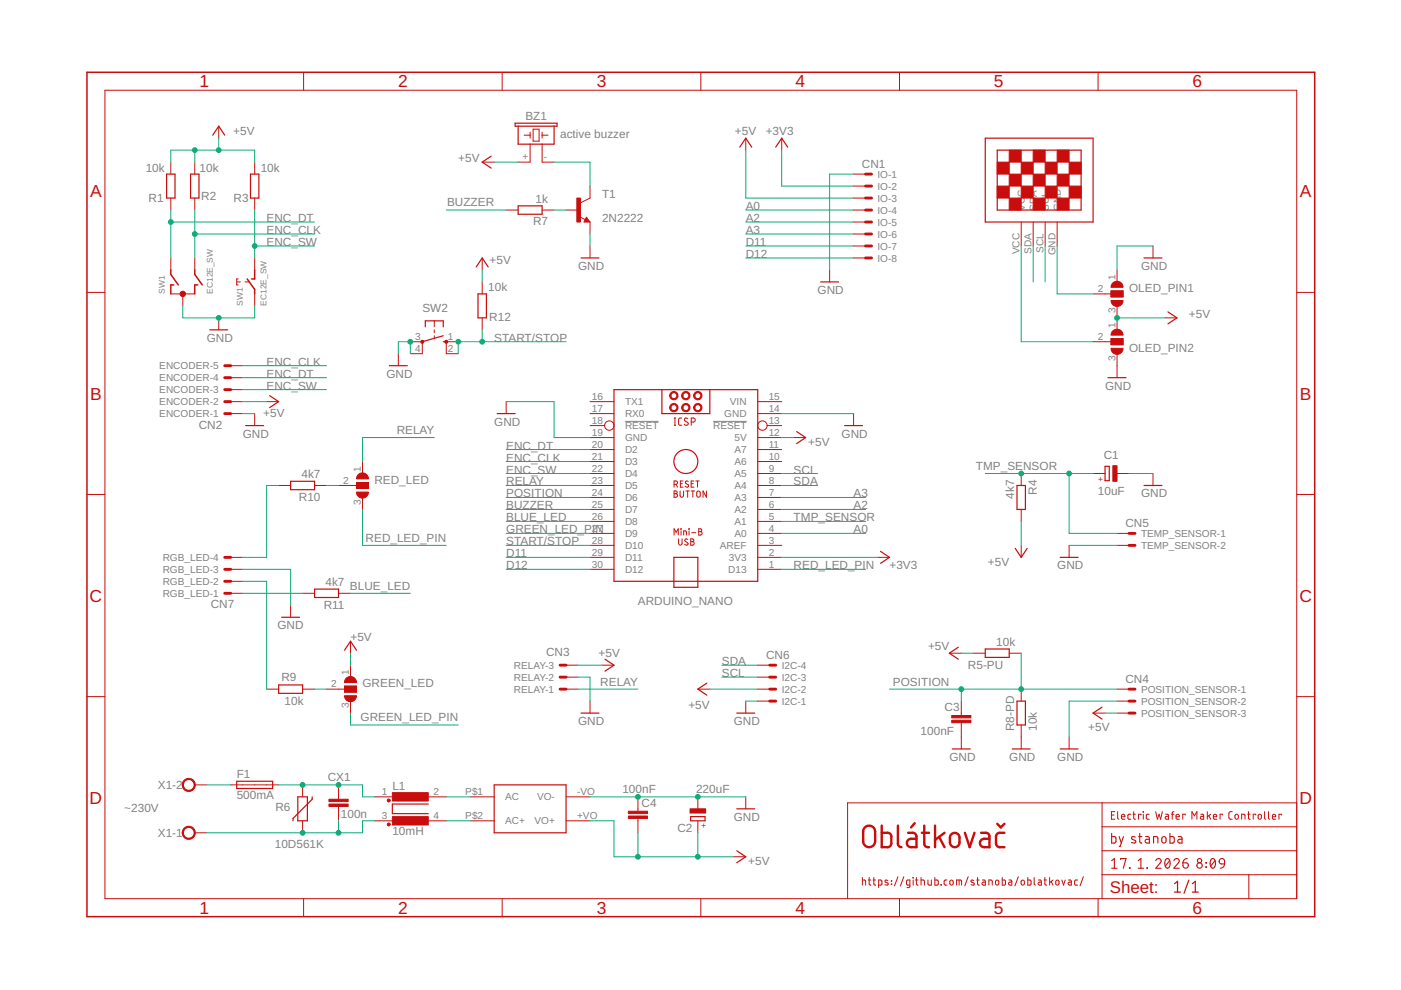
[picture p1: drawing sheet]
<svg xmlns="http://www.w3.org/2000/svg" width="297mm" height="210mm" viewBox="0 0 297 210" stroke-linecap="round" stroke-linejoin="round" font-family="sans-serif">
<path d="M132.5 89.3h7.1M151.2 89.3h7.1" fill="none" stroke="#808080" stroke-width=".21"/>
<g fill="none" stroke="#c90d0c" stroke-width=".21">
<path d="M22.2 19.1h252.7v171.4h-252.7zM64.4 15.3v3.8M106.5 15.3v3.8M148.6 15.3v3.8M190.7 15.3v3.8M232.8 15.3v3.8M36.2 34.4v2.5M41.3 34.4v2.5M46.4 26.8v2.5M54 34.4v2.5M102.2 34.4h2.6M111.1 28.7h1.3"/>
<path d="M112.4 28v1.3M112.4 30.6v3.8h-2.5M113 27.4h1.3v2.5h-1.3zM114.9 28.7h1.3M114.9 28v1.3M114.9 30.6v3.8h2.6M125.1 39.5v2.5l-2 1M158.1 29.3v2.5M165.7 29.3v2.5M181 36.9h2.5M181 39.5h2.5M36.2 42v2.5"/>
<path d="M36.2 54.7v2.5M41.3 42v2.5M41.3 54.7v2.5M50.2 59.8h.7M50.5 59.1h-.3v1.3h.3M51.9 59.8h.8M54 42v2.5M54 54.7v2.5M102.2 54.7v2.5M102.2 59.8v2.5M107.3 44.5h2.6M114.9 44.5h2.6"/>
<path d="M120 44.5h2.6M122.9 46l1.2 .6M124.3 46.1l.8 1h-1.3zM125.1 47.1v2.5M125.1 52.2v2.5M175.9 57.2v2.6M181 47.1h2.5M181 44.5h2.5M181 42h2.5M181 49.6h2.5M181 52.2h2.5M181 54.7h2.5"/>
<path d="M216.5 47.1v5.1M219.1 47.1v5.1M221.6 47.1v5.1M224.1 47.1v5.1M236.8 57.2v2.6M244.5 52.2v2.5M18.4 62h3.8M36.2 62.3h5.1M38.8 62.3v2.6M46.4 67.4v2.5M48.9 77.5h2.6M54 62.3v2.6"/>
<path d="M84.5 75v2.5M87 72.5h2.5v2.5h-2.5M92.1 68v1.3M92.1 69.9v.6M92.1 71.2v.6M97.2 72.5h-2.6v2.5h2.6M102.2 67.4v2.5M231.8 62.3h3.8M231.8 72.5h3.8M235.6 71.8h2.5v1.3h-2.5zM235.6 61.7h2.5v1.2h-2.5zM236.8 64.9v5"/>
<path d="M236.8 75v5.1M247 67.4h2.5M274.9 62h3.8M48.9 85.2h2.6M48.9 87.7h2.6M48.9 82.6h2.6M48.9 80.1h2.6M54 87.7v2.5M56.5 85.2h2.6M76.9 97.9v2.5M107.3 85.2v2.5M125.1 85.2h5.1"/>
<path d="M125.1 87.7h5.1M125.1 90.2h3.1M125.1 92.8h5.1M125.1 95.3h5.1M125.1 97.9h5.1M142.9 90.2h.4M142.9 88.6h.4M143.1 88.6v1.6M144.5 88.6h-.4l-.2 .4v1l.2 .1 .4 .1M145.8 88.8l-.5-.2-.2 .4 .2 .3 .5 .2a.42 .42 0 0 1-.1 .7 .42 .42 0 0 1-.6-.2M146.6 89.5h.4a.43 .43 0 0 0 .4-.4 .43 .43 0 0 0-.4-.5h-.4v1.6M160.7 85.2h5"/>
<path d="M160.7 87.7h5M160.7 92.8h5M160.7 95.3h5M160.7 97.9h5M162.6 90.2h3.1M168.3 92.8h2.5M181 87.7v2.5M18.4 104.8h3.8M48.9 118.2h2.6M59.1 102.9h2.5M66.7 102.9h2.5M71.8 102.9h3.8"/>
<path d="M75.6 102.3h2.5v1.3h-2.5zM76.9 105.5v2.5M125.1 100.4h5.1M125.1 102.9h5.1M125.1 105.5h5.1M125.1 108h5.1M125.1 110.6h5.1M125.1 113.1h5.1M125.1 115.6h5.1M125.1 118.2h5.1M142.9 102.7h.4a.36 .36 0 0 0 .4-.4 .36 .36 0 0 0-.4-.3h-.4v1.3M142.9 104.1l.6 .1v.4l-.2 .1a.37 .37 0 0 1 .4 .4 .37 .37 0 0 1-.4 .3h-.4z"/>
<path d="M142.9 113.5v-1.4l.5 .8 .4-.8v1.4M142.9 104.7h.4M143.4 102.7l.3 .6M143.9 114.3v.9a.37 .37 0 0 0 .3 .4 .37 .37 0 0 0 .4-.4v-.9M144.2 104.1v1a.37 .37 0 0 0 .4 .3 .37 .37 0 0 0 .3-.3v-1M144.3 102.6h.4M144.4 112.1h.1M144.4 112.6v.9M144.8 102h-.5v1.3h.5M144.9 113.5v-.9l.6 .1v.8M145.4 104.1h.8M145.8 104.1v1.3"/>
<path d="M145.8 114.4l-.4-.1-.2 .3 .5 .4a.35 .35 0 0 1 0 .6 .35 .35 0 0 1-.5-.2M145.9 102.1l-.4-.1-.2 .3 .2 .2 .4 .2a.36 .36 0 0 1-.1 .6 .36 .36 0 0 1-.5-.2M146 112.1l.1 .1zM146.1 112.6v.9M146.5 114.3l.5 .1 .1 .2-.3 .3a.37 .37 0 0 1 .4 .3 .37 .37 0 0 1-.4 .4h-.3zM146.5 114.9h.3M146.5 102.6h.5M146.5 104.1h.8M146.6 112.9h.9M146.9 104.1v1.3M147.1 102h-.6v1.3h.6M147.5 102h.8"/>
<path d="M147.8 104.2h.6l.1 .9a.37 .37 0 0 1-.4 .3 .37 .37 0 0 1-.4-.3zM147.9 102v1.3M148.1 112.1l.6 .1v.4l-.2 .1a.37 .37 0 0 1 .4 .4 .37 .37 0 0 1-.4 .4h-.4zM148.1 112.7h.4M149.8 104.1v1.3l-.7-1.3v1.3M160.7 100.4h5M160.7 102.9h5M160.7 105.5h5M160.7 108h5M160.7 110.6h5M160.7 113.1h5M160.7 115.6h5"/>
<path d="M160.7 118.2h5M186.1 118.2h2.5M216.5 100.4v2.5M216.5 108v2.6M216.5 115.6v2.6M226.7 115.6v2.6M231.8 100.4h2.5M236.8 100.4h2.6M236.8 113.1h2.6M236.8 115.6h2.6M244.5 100.4v2.5M274.9 104.8h3.8"/>
<path d="M48.9 120.7h2.6M48.9 125.8h2.6M48.9 123.3h2.6M61.6 128.3v2.6M64.2 125.8h2.5M71.8 125.8h2.5M74.3 136v2.5M125.1 120.7h5.1M160.7 120.7h5M201.3 138.5h2.5M206.4 138.5h2.5M214 138.5h2.5"/>
<path d="M18.4 147.7h3.8M56.5 146.1h2.6M64.2 146.1h2.5M69.2 146.1h3.8M73 145.5h2.6v1.2h-2.6zM74.3 141v2.6M74.3 148.7v2.5M120 141h2.6M120 146.1h2.6M120 143.6h2.6M125.1 148.7v2.5M127.6 141h2.6"/>
<path d="M148 146.1h2.5M158.1 148.7v2.5M160.7 141h2.5M160.7 146.1h2.5M160.7 143.6h2.5M160.7 148.7h2.5M203.8 148.7v3M203.8 153.2v5.6M216.5 146.1v2.6M216.5 153.7v5.1M226.7 156.3v2.5M231.8 151.2h2.5"/>
<path d="M236.8 146.1h2.6M236.8 148.7h2.6M236.8 151.2h2.6M274.9 147.7h3.8M41.3 166.4h2.5M41.3 176.6h2.5M48.9 166.4h10.2M64.2 166.4v2.6M64.2 174v2.6M71.8 166.4v3.1M71.8 171v3M79.4 169h5.1"/>
<path d="M79.4 174h5.1M89.5 169h5.1M89.5 174h5.1M99.7 169h5.1M99.7 174h5.1M120 169h5.1M120 174h5.1M135.3 169v3M135.3 173.5v3.1M148 169v2.5M148 174v2.6M158.1 169v2.5"/>
<path d="M233.7 170.2v20.3M233.7 175.3h41.2M235.6 172.8h.6M236.4 172.1h-.8v1.6h.8M237 172.1v1.3l.2 .3M237.8 173.2h.7a.38 .38 0 0 0-.3-.6 .38 .38 0 0 0-.4 .4v.6l.7 .1M239.8 172.6l-.7 .2v.7l.7 .2M240.2 172.6h.5M240.4 172.1v1.4l.3 .2M241.9 172.8v-.2h-.5v1.1M242.4 172.1v.1zM242.4 172.6v1.1"/>
<path d="M243.6 172.6l-.4 .1-.2 .2 .1 .7 .5 .1M245 172.1l.4 1.6 .3-1.1 .4 1.1 .3-1.6M247.1 172.6l.5 .1 .2 .2v.8h-.6l-.2-.2 .1-.3 .7-.1M248.4 172.6h.5M248.9 172.1l-.3 .2-.1 1.4M249.3 173.2h.7a.37 .37 0 0 0-.2-.6 .37 .37 0 0 0-.5 .4l.1 .6 .6 .1M251.3 172.8v-.2h-.5v1.1M252.7 173.7v-1.6l.5 .9 .6-.9v1.6M254.6 172.6l.4 .1 .2 .2v.8h-.5l-.2-.2 .1-.3 .6-.1M256 172.1v1.6M256.3 172.9l.4 .8M256.7 172.6l-.7 .6"/>
<path d="M257.3 173.2h.7a.37 .37 0 0 0-.3-.6 .37 .37 0 0 0-.4 .4v.6l.7 .1M259.2 172.8v-.2h-.5v1.1M261.3 172.1h-.5l-.3 .3 .1 1.1 .2 .2h.5M261.9 172.7h.5l.2 .6a.36 .36 0 0 1-.4 .4 .36 .36 0 0 1-.4-.4zM263.2 173.7v-1.1l.7 .2 .1 .9M264.5 172.6h.5M264.7 172.1v1.4l.3 .2M266.2 172.8v-.2h-.5v1.1M266.8 172.7h.6v.6a.35 .35 0 0 1-.3 .4 .35 .35 0 0 1-.4-.4zM268.1 172.1v1.3l.3 .3M268.9 172.1v1.3l.3 .3M269.8 173.2h.7a.37 .37 0 0 0-.3-.6 .37 .37 0 0 0-.4 .4v.6l.7 .1"/>
<path d="M271.7 172.8v-.2h-.5v1.1M274.9 170.2h-95.2v20.3M64.4 190.5v3.9M106.5 190.5v3.9M148.6 190.5v3.9M155.6 181.7h2.5M182.8 186.6l.7 .1v1M182.8 186.1v1.6M184.1 186.6h.5M184.3 186.1v1.4l.3 .2M185.1 186.6h.5M185.3 186.1v1.4l.3 .2"/>
<path d="M186.3 187.7l.6-.1 .1-.7-.2-.3h-.5v1.6M188.3 186.7l-.4-.1-.3 .2 .6 .4 .1 .3-.2 .2-.5-.1M189 186.7l.1 .1zM189 187.4l.1 .1zM190.4 185.9l-.7 1.9M190.7 190.5v3.9M191.6 185.9l-.7 1.9M192.9 187.7l-.5-.1-.2-.1v-.6l.2-.3h.5v1.3l-.2 .3h-.4M193.6 186.1h.1zM193.6 186.6v1.1M194.1 186.6h.5M194.3 186.1v1.4l.3 .2"/>
<path d="M195.3 186.6h.5l.2 .2v.9M195.3 186.1v1.6M196.7 186.6l.1 .9 .2 .2h.5v-1.1M198.2 186.1v1.6l.6-.1 .1-.2v-.6l-.1-.2h-.6M199.5 187.6l.1 .1zM200.8 186.6h-.5l-.1 .3 .1 .7 .5 .1M201.5 186.7h.5l.1 .6a.36 .36 0 0 1-.4 .4 .36 .36 0 0 1-.3-.4zM202.8 187.7v-1.1l1 .1 .1 1M203.3 186.6v1.1M205.3 185.9l-.7 1.9M206.5 186.7l-.4-.1-.3 .2 .7 .5 .1 .2-.2 .2-.5-.1M207.1 186.6h.5"/>
<path d="M207.3 186.1v1.4l.3 .2M208.3 186.6h.4l.2 .3v.8l-.5-.1-.2-.2 .1-.2 .6-.2M209.7 187.7v-1.1h.5l.2 .2v.9M211.2 186.7h.5l.1 .6a.35 .35 0 0 1-.4 .4 .35 .35 0 0 1-.3-.4zM212.5 186.1v1.6l.5-.1 .2-.2-.1-.7-.6-.1M213.9 186.6h.5l.1 .3v.8l-.5-.1-.2-.2 .1-.2 .6-.2M215.9 185.9l-.7 1.9M216.6 186.7h.5l.1 .6a.35 .35 0 0 1-.4 .4 .35 .35 0 0 1-.3-.4zM217.9 186.1v1.6l.5-.1 .2-.2v-.6l-.2-.2h-.5M219.3 186.1v1.3l.2 .3M220.2 186.6l.6 .2v.9l-.7-.2v-.3l.7-.2M221.4 186.6h.5"/>
<path d="M221.5 186.1l.1 1.4 .3 .2M222.5 186.1v1.6M222.9 186.9l.4 .8M223.3 186.6l-.8 .5M223.9 186.7h.5l.1 .6a.35 .35 0 0 1-.3 .4 .35 .35 0 0 1-.4-.4zM225.1 186.6l.4 1.1 .3-1.1M226.5 186.6h.5l.1 .3v.8l-.5-.1-.2-.2 .1-.2 .6-.2M228.5 186.6h-.5l-.2 .3 .1 .7 .6 .1M229.7 185.9l-.7 1.9M232.8 190.5v3.9M233.7 185.5h41.2M233.7 180.4h41.2"/>
<path d="M264.8 185.5v5"/>
<circle cx="129.2" cy="90.2" r=".99"/>
<circle cx="161.6" cy="90.2" r=".99"/>
</g>
<g fill="none" stroke="#c90d0c" stroke-width=".23">
<path d="M235.7 176.7v2.1l.7-.1 .2-.3v-.8l-.2-.2h-.7M237.3 177.4l.4 1.4M238.2 177.4l-.7 2h-.2M240.7 177.5l-.6-.1-.2 .4 .8 .4 .1 .4-.3 .2-.6-.2M241.4 177.4h.7M241.6 176.7l.1 1.8 .4 .3M242.9 177.4h.6l.2 .2v1.2h-.5a.4 .4 0 0 1-.4-.4 .4 .4 0 0 1 .4-.5h.5M244.6 178.8v-1.4h.7l.2 .2v1.2M246.4 177.5l.4-.1 .3 .1 .1 .8a.46 .46 0 0 1-.4 .5 .46 .46 0 0 1-.5-.5zM248.1 176.7v2.1l.7-.1 .2-.3-.1-.8-.1-.2h-.7M249.8 177.4h.6l.2 .2v1.2h-.5a.4 .4 0 0 1-.4-.4 .4 .4 0 0 1 .4-.5h.5M235.7 182.5l.6-.5v2.1"/>
<path d="M235.7 184.1h1.1M237.6 182.2v-.2h1.1l-.5 2.1M239.5 184l.1 .1zM241.3 184.1h1.2M241.3 182.5l.6-.5v2.1M243.2 184l.1 .1zM245 182.5a.56 .56 0 0 1 .9-.5 .56 .56 0 0 1 .1 .9l-1 1.2h1.2M247.2 182.2l.2-.1a.85 .85 0 0 1 .7 1.2 .58 .58 0 0 1-.6 .8 .58 .58 0 0 1-.5-.8v-.5zM248 182.5l-.9 1.1M248.9 182.5a.57 .57 0 0 1 .8-.5 .57 .57 0 0 1 .2 .9l-1 1.2h1.1M250.8 182.9h.7a.57 .57 0 0 1 .4 .7 .57 .57 0 0 1-.6 .5 .57 .57 0 0 1-.5-.6zM251.7 182l-.6 .3-.3 .6"/>
<path d="M255.7 182.9l.1 .1zM255.7 183.8l.1 .1zM256.8 182.2l.2-.1a.87 .87 0 0 1 .7 1.2l-.1 .3a.5 .5 0 0 1-.5 .5 .5 .5 0 0 1-.5-.5v-.8zM257.6 182.5l-.9 1.1M258.6 182.2l.4-.2 .5 .2 .1 1-1-.2-.1-.3zM259.6 183.2l-.2 .6-.7 .3"/>
<circle cx="254.3" cy="183.5" r=".57"/>
<circle cx="254.3" cy="182.5" r=".46"/>
</g>
<g fill="none" stroke="#c90d0c" stroke-width=".51">
<path d="M183.3 175.5a1.28 1.28 0 0 1 1.4-.4 1.28 1.28 0 0 1 .8 1.2v2.1a1.27 1.27 0 0 1-1.2 1.2 1.27 1.27 0 0 1-1.3-1.2v-2.4zM186.9 175v4.6h1.3l.5-.1 .3-.6v-1.6l-.2-.4-.6-.3h-1.3M190.4 175v4.1l.3 .4 .4 .1M192.5 176.6h1.3l.5 .5v2.5h-1.1a.89 .89 0 0 1-.9-.9 .89 .89 0 0 1 .9-.9h1.1M193.9 174.5l-.7 .9M195.5 176.6h1.5M196 175v4.1l.3 .4 .7 .1M198.2 175v4.6M199.1 177.5l1.2 2.1M200.3 176.6l-2.1 1.5M201.8 176.8a1.02 1.02 0 0 1 1-.1 1.02 1.02 0 0 1 .6 .9v1a1.02 1.02 0 0 1-1 1 1.02 1.02 0 0 1-1-1 1.75 1.75 0 0 1 .4-1.8zM204.6 176.6l1 3 1-3"/>
<path d="M208 176.6h1.3l.5 .5v2.5h-1.2a.89 .89 0 0 1-.8-.9 .89 .89 0 0 1 .8-.9h1.2M211.4 174.7l.8 .7 .8-.7M213 176.6h-1.3l-.4 .3-.1 .4v1.6l.1 .4 .4 .3h1.3"/>
</g>
<g fill="none" stroke="#c90d0c" stroke-width=".25">
<path d="M35.3 36.9h1.8v5.1h-1.8zM40.4 36.9h1.8v5.1h-1.8zM45.1 28.7l1.3-1.9 1.2 1.9M53.1 36.9h1.8v5.1h-1.8zM104.1 33.1l-1.9 1.3 1.9 1.2M109.2 26.1h8.9v.7h-8.9zM109.9 26.8v3.8h7.6v-3.8M156.8 31.2l1.3-1.9 1.3 1.9M164.5 31.2l1.2-1.9 1.3 1.9M208.9 29.3h22.9v17.8h-22.9zM211.4 31.8h17.8v12.7h-17.8zM101 56.6l1.2-1.9 1.3 1.9"/>
<path d="M109.9 43.6h5v1.8h-5zM123.2 54.7h3.8M124.3 46.6l.2 .2h-.4l.2-.5 .5 .6h-.7M174 59.8h3.8M242.5 54.7h3.9M44.5 69.9h3.8M82.5 77.5h3.9M90.2 69.3v-1.3h3.8v1.3M94 72.5h.6M94 71.2l-4.5 1.3M101.3 62.3h1.8v5.1h-1.8zM247.6 66.1l1.9 1.3-1.9 1.3"/>
<path d="M52.1 90.2h3.8M57.2 83.9l1.9 1.3-1.9 1.2M105.4 87.7h3.8M130.2 82.6h30.5v40.7h-30.5zM140.3 82.6v5.1h10.2v-5.1M168.9 91.5l1.9 1.3-1.9 1.2M179.1 90.2h3.8M234.3 98.9h.9v3h-.9zM234.9 80.1h3.8M61.6 102h5.1v1.8h-5.1zM142.9 118.2h5.1v6.3h-5.1zM186.7 116.9l1.9 1.3-1.9 1.2"/>
<path d="M215.2 116.3l1.3 1.9 1.3-1.9M215.6 102.9h1.8v5.1h-1.8zM224.8 118.2h3.8M242.5 102.9h3.9M59.7 130.9h3.8M66.7 124.9h5.1v1.8h-5.1zM73 137.9l1.3-1.9 1.3 1.9M128.3 139.8l1.9 1.2-1.9 1.3M203.2 137.2l-1.9 1.3 1.9 1.3M208.9 137.6h5.1v1.8h-5.1zM59.1 145.2h5.1v1.8h-5.1zM123.2 151.2h3.8"/>
<path d="M149.9 144.8l-1.9 1.3 1.9 1.3M156.2 151.2h3.8M201.9 158.8h3.8M214.6 158.8h3.8M215.6 148.7h1.8v5h-1.8zM224.8 158.8h3.8M233.7 149.9l-1.9 1.3 1.9 1.3M50.2 165.7h7.6v1.5h-7.6zM63.1 169h2.1v5h-2.1zM66.2 169v.5l-4.1 4v.5M90.8 170.5h-7.6v2h7.6M104.8 166.4h15.2v10.2h-15.2z"/>
<path d="M146.4 173.1h3.1v.9h-3.1zM156.2 171.5h3.8M156.2 180.4l1.9 1.3-1.9 1.2M249 187.4l.7-.5v2.2M249 189.1h1.3M252.1 186.6l-1.1 2.8M252.8 189.1h1.3M252.8 187.4l.6-.5v2.2"/>
<circle cx="145.4" cy="97.9" r="2.54"/>
</g>
<g fill="#c90d0c" stroke="#c90d0c" stroke-width=".21">
<path d="M142.2 85.9a.88 .88 0 0 1 1.4 0 .88 .88 0 0 1-.5 1.4 .88 .88 0 0 1-1.1-.9h.2a.64 .64 0 0 1 .9-.6 .64 .64 0 0 1 .2 1.1 .64 .64 0 0 1-1-.3l-.1-.2h-.2z" fill-rule="evenodd"/>
<path d="M144.7 83.4a.88 .88 0 0 1 1.4 0 .88 .88 0 0 1-.4 1.3 .88 .88 0 0 1-1.2-.8h.3a.64 .64 0 0 1 .9-.6 .64 .64 0 0 1 .2 1 .64 .64 0 0 1-1.1-.2v-.2h-.3z" fill-rule="evenodd"/>
<path d="M147.3 83.4a.88 .88 0 0 1 1.4 0 .88 .88 0 0 1-.5 1.3 .88 .88 0 0 1-1.1-.8h.2a.64 .64 0 0 1 .9-.6 .64 .64 0 0 1 .2 1 .64 .64 0 0 1-1-.2l-.1-.2h-.2z" fill-rule="evenodd"/>
<path d="M142.2 83.4a.88 .88 0 0 1 1.4 0 .88 .88 0 0 1-.5 1.3 .88 .88 0 0 1-1.1-.8h.2a.64 .64 0 0 1 .9-.6 .64 .64 0 0 1 .2 1 .64 .64 0 0 1-1-.2l-.1-.2h-.2z" fill-rule="evenodd"/>
<path d="M147.3 85.9a.88 .88 0 0 1 1.4 0 .88 .88 0 0 1-.5 1.4 .88 .88 0 0 1-1.1-.9h.2a.64 .64 0 0 1 .9-.6 .64 .64 0 0 1 .2 1.1 .64 .64 0 0 1-1-.3l-.1-.2h-.2z" fill-rule="evenodd"/>
<path d="M144.7 85.9a.88 .88 0 0 1 1.4 0 .88 .88 0 0 1-.4 1.4 .88 .88 0 0 1-1.2-.9h.3a.64 .64 0 0 1 .9-.6 .64 .64 0 0 1 .2 1.1 .64 .64 0 0 1-1.1-.3v-.2h-.3z" fill-rule="evenodd"/>
<path d="M39 175.6a1.4 1.4 0 0 1 2.2 .3 1.4 1.4 0 0 1-.8 2 1.4 1.4 0 0 1-1.8-1.3h.3a1.14 1.14 0 0 1 1.6-1.1 1.14 1.14 0 0 1 .3 1.9 1.14 1.14 0 0 1-1.9-.5v-.3h-.3z" fill-rule="evenodd"/>
<path d="M39 165.5a1.4 1.4 0 0 1 2.2 .2 1.4 1.4 0 0 1-.8 2.1 1.4 1.4 0 0 1-1.8-1.4h.3a1.14 1.14 0 0 1 1.6-1 1.14 1.14 0 0 1 .3 1.9 1.14 1.14 0 0 1-1.9-.6v-.3h-.3z" fill-rule="evenodd"/>
<path d="M235.6 73.9h2.5a1.27 1.27 0 0 1-1.3 1.2 1.27 1.27 0 0 1-1.2-1.2z" fill-rule="evenodd"/>
<path d="M236 70.1a1.27 1.27 0 0 1 1.4-.2 1.27 1.27 0 0 1 .7 1.2h-2.5z" fill-rule="evenodd"/>
<path d="M235.6 63.7h2.5a1.27 1.27 0 0 1-1.3 1.3 1.27 1.27 0 0 1-1.2-1.3z" fill-rule="evenodd"/>
<path d="M236 59.9a1.27 1.27 0 0 1 1.4-.2 1.27 1.27 0 0 1 .7 1.2h-2.5v-.4z" fill-rule="evenodd"/>
<path d="M73 147.5h2.6a1.27 1.27 0 0 1-1.3 1.3 1.27 1.27 0 0 1-1.3-1.3z" fill-rule="evenodd"/>
<path d="M73.4 143.7a1.29 1.29 0 0 1 1.4-.2 1.29 1.29 0 0 1 .8 1.2h-2.6l.1-.4z" fill-rule="evenodd"/>
<path d="M75.6 104.3h2.5a1.27 1.27 0 0 1-1.2 1.3 1.27 1.27 0 0 1-1.3-1.3z" fill-rule="evenodd"/>
<path d="M76 100.6a1.29 1.29 0 0 1 1.4-.2 1.29 1.29 0 0 1 .7 1.1h-2.5v-.4z" fill-rule="evenodd"/>
<path d="M89.3 72.2h.5v.5h-.5z" fill-rule="evenodd"/>
<path d="M94.4 72.2h.4v.5h-.4z" fill-rule="evenodd"/>
<circle cx="38.8" cy="62.3" r=".57"/>
<circle cx="82.4" cy="174.8" r=".32"/>
<circle cx="82.4" cy="169.7" r=".32"/>
</g>
<path d="M18.4 15.3h260.3v179.1h-260.3zM36.2 57.2v1l1.6 2.2M41.3 57.2v1l1.6 2.2M52.4 59.1l1.6 2.3v.9M54 57.2v1.9h-.6M36.9 60.4h-.7v1.9M41.9 60.4h-.6v1.9" fill="none" stroke="#c90d0c" stroke-width=".32"/>
<g fill="#c90d0c" stroke="#c90d0c" stroke-width=".21">
<path d="M235.9 98.7h.9v3.3h-.9z"/>
<path d="M146.3 171.5h3.3v.9h-3.3z"/>
<path d="M122.3 42h.8v5.1h-.8z"/>
<path d="M201.8 152.7h4v.5h-4z"/>
<path d="M201.8 151.7h4v.5h-4z"/>
<path d="M216.5 34.4h2.6v2.5h-2.6z"/>
<path d="M214 36.9h2.5v2.6h-2.5z"/>
<path d="M211.4 39.5h2.6v2.5h-2.6z"/>
<path d="M219.1 31.8h2.5v2.6h-2.5z"/>
<path d="M216.5 39.5h2.6v2.5h-2.6z"/>
<path d="M221.6 39.5h2.5v2.5h-2.5z"/>
<path d="M226.7 39.5h2.5v2.5h-2.5z"/>
<path d="M224.1 36.9h2.6v2.6h-2.6z"/>
<path d="M219.1 36.9h2.5v2.6h-2.5z"/>
<path d="M226.7 34.4h2.5v2.5h-2.5z"/>
<path d="M221.6 34.4h2.5v2.5h-2.5z"/>
<path d="M211.4 34.4h2.6v2.5h-2.6z"/>
<path d="M224.1 31.8h2.6v2.6h-2.6z"/>
<path d="M214 31.8h2.5v2.6h-2.5z"/>
<path d="M224.1 42h2.6v2.5h-2.6z"/>
<path d="M219.1 42h2.5v2.5h-2.5z"/>
<path d="M214 42h2.5v2.5h-2.5z"/>
<path d="M83.2 168.1h7.6v1.7h-7.6z"/>
<path d="M83.2 173.1h7.6v1.8h-7.6z"/>
<path d="M69.7 170.5h4.1v.5h-4.1z"/>
<path d="M69.7 169.5h4.1v.5h-4.1z"/>
<path d="M133.2 173h4.1v.5h-4.1z"/>
<path d="M133.2 172h4.1v.5h-4.1z"/>
<path d="M235.6 71.8h2.5v1.3h-2.5z"/>
<path d="M235.6 61.7h2.5v1.2h-2.5z"/>
<path d="M73 145.5h2.6v1.2h-2.6z"/>
<path d="M75.6 102.3h2.5v1.3h-2.5z"/>
</g>
<g fill="none" stroke="#c90d0c" stroke-width=".61">
<path d="M183.5 36.9h1.3M183.5 39.5h1.3M183.5 42h1.3M183.5 44.5h1.3M183.5 47.1h1.3M183.5 49.6h1.3M183.5 52.2h1.3M183.5 54.7h1.3M47.6 77.5h1.3M47.6 87.7h1.3M47.6 85.2h1.3M47.6 82.6h1.3"/>
<path d="M47.6 80.1h1.3M47.6 118.2h1.3M239.4 115.6h1.2M239.4 113.1h1.2M47.6 125.8h1.3M47.6 123.3h1.3M47.6 120.7h1.3M118.7 146.1h1.3M118.7 143.6h1.3M118.7 141h1.3M163.2 146.1h1.3M163.2 143.6h1.3"/>
<path d="M163.2 141h1.3M163.2 148.7h1.3M239.4 146.1h1.2M239.4 148.7h1.2M239.4 151.2h1.2"/>
</g>
<g fill="none" stroke="#0dab76" stroke-width=".21">
<path d="M36.2 34.4v-2.6h17.8v2.6M41.3 31.8v2.6M46.4 29.3v2.5M104.8 34.4h5.1M117.5 34.4h7.6v5.1M158.1 31.8v10.2h22.9M165.7 31.8v7.7h15.3M181 36.9h-5.1v20.3M36.2 47.1h30.5M36.2 44.5v10.2M41.3 44.5v10.2M41.3 49.6h25.4"/>
<path d="M54 52.2h12.7M54 44.5v10.2M94.6 44.5h12.7M102.2 57.2v2.6M117.5 44.5h2.5M125.1 49.6v2.6M158.1 49.6h22.9M158.1 47.1h22.9M158.1 52.2h22.9M158.1 44.5h22.9M158.1 54.7h22.9M216.5 52.2v20.3h15.3"/>
<path d="M219.1 52.2v7.6M221.6 52.2v7.6M224.1 52.2v10.1h7.7M244.5 52.2h-7.7v5M38.8 64.9v2.5h15.2v-2.5M51.5 77.5h17.7M84.5 75v-2.5h2.5v2.5M102.2 69.9v2.6M120 72.5h-22.8v2.5M236.8 67.4h10.2M51.5 80.1h17.7M51.5 82.6h17.7"/>
<path d="M51.5 85.2h5M51.5 87.7h2.5M92.1 92.8h-15.2v5.1M107.3 97.9h17.8M107.3 95.3h17.8M107.3 85.2h10.2v7.6h7.6M165.7 92.8h2.6M165.7 87.7h15.3M59.1 102.9h-2.6v15.3h-5M69.2 102.9h2.6M76.9 108v7.6h17.7M107.3 100.4h17.8"/>
<path d="M107.3 113.1h17.8M107.3 110.6h17.8M107.3 108h17.8M107.3 102.9h17.8M107.3 118.2h17.8M107.3 105.5h17.8M107.3 115.6h17.8M165.7 100.4h7.7M165.7 113.1h17.8M165.7 110.6h17.8M165.7 108h17.8M165.7 102.9h7.7"/>
<path d="M165.7 118.2h20.4M165.7 105.5h17.8M208.9 100.4h22.9M216.5 110.6v5M226.7 100.4v12.7h10.1M226.7 115.6h10.1M239.4 100.4h5.1M51.5 123.3h5v22.8M51.5 125.8h12.7M51.5 120.7h10.1v7.6M74.3 138.5v2.5M74.3 125.8h12.7"/>
<path d="M107.3 120.7h17.8M165.7 120.7h17.8M203.8 138.5h2.6M216.5 138.5v7.6M66.7 146.1h2.5M74.3 151.2v2.5h22.9M122.6 146.1h12.7M122.6 141h5M122.6 143.6h2.5v5.1M150.5 146.1h10.2M153 141h7.7M153 143.6h7.7"/>
<path d="M158.1 148.7h2.6M188.6 146.1h48.2M203.8 146.1v2.6M234.3 151.2h2.5M236.8 148.7h-10.1v7.6M43.8 166.4h5.1M59.1 166.4h17.8v2.6h2.5M71.8 174v2.6M79.4 174h-2.5v2.6h-33.1M94.6 174h5.1M94.6 169h5.1M125.1 174h5.1v7.7h25.4"/>
<path d="M125.1 169h33M135.3 176.6v5.1M148 176.6v5.1"/>
</g>
<g fill="#0dab76" stroke="#0dab76" stroke-width=".21">
<circle cx="41.3" cy="49.6" r=".51"/>
<circle cx="36.2" cy="47.1" r=".51"/>
<circle cx="54" cy="52.2" r=".51"/>
<circle cx="41.3" cy="31.8" r=".51"/>
<circle cx="46.4" cy="31.8" r=".51"/>
<circle cx="148" cy="181.7" r=".51"/>
<circle cx="135.3" cy="181.7" r=".51"/>
<circle cx="236.8" cy="67.4" r=".51"/>
<circle cx="216.5" cy="100.4" r=".51"/>
<circle cx="226.7" cy="100.4" r=".51"/>
<circle cx="71.8" cy="166.4" r=".51"/>
<circle cx="64.2" cy="166.4" r=".51"/>
<circle cx="71.8" cy="176.6" r=".51"/>
<circle cx="64.2" cy="176.6" r=".51"/>
<circle cx="216.5" cy="146.1" r=".51"/>
<circle cx="203.8" cy="146.1" r=".51"/>
<circle cx="148" cy="169" r=".51"/>
<circle cx="135.3" cy="169" r=".51"/>
<circle cx="46.4" cy="67.4" r=".51"/>
<circle cx="87" cy="72.5" r=".51"/>
<circle cx="97.2" cy="72.5" r=".51"/>
<circle cx="102.2" cy="72.5" r=".51"/>
</g>
<g font-size="3.7" fill="#c90d0c">
<text x="42.3" y="18.5">1</text>
<text x="84.4" y="18.5">2</text>
<text x="126.5" y="18.5">3</text>
<text x="168.6" y="18.5">4</text>
<text x="210.7" y="18.5">5</text>
<text x="252.9" y="18.5">6</text>
<text x="19.1" y="41.9">A</text>
<text x="275.6" y="41.9">A</text>
<text x="19.1" y="84.7">B</text>
<text x="275.6" y="84.7">B</text>
<text x="19" y="127.6">C</text>
<text x="275.5" y="127.6">C</text>
<text x="19" y="170.4">D</text>
<text x="275.5" y="170.4">D</text>
<text x="42.3" y="193.7">1</text>
<text x="84.4" y="193.7">2</text>
<text x="126.5" y="193.7">3</text>
<text x="168.6" y="193.7">4</text>
<text x="210.7" y="193.7">5</text>
<text x="252.9" y="193.7">6</text>
</g>
<text font-size="3.6" fill="#c90d0c" x="235.3" y="189.4">Sheet:</text>
<g font-size="2.5" fill="#808080">
<text x="49.5" y="28.5">+5V</text>
<text x="111.4" y="25.5">BZ1</text>
<text x="118.7" y="29.3">active buzzer</text>
<text x="155.8" y="28.5">+5V</text>
<text x="162.3" y="28.5">+3V3</text>
<text x="97.2" y="34.4">+5V</text>
<text x="182.7" y="35.5">CN1</text>
<text x="30.9" y="36.4">10k</text>
<text x="42.3" y="36.4">10k</text>
<text x="55.3" y="36.4">10k</text>
<text x="127.6" y="42">T1</text>
<text x="31.5" y="42.7">R1</text>
<text x="42.7" y="42.5">R2</text>
<text x="49.5" y="42.7">R3</text>
<text x="56.5" y="47.1">ENC_DT</text>
<text x="94.8" y="43.8">BUZZER</text>
<text x="113" y="47.8">R7</text>
<text x="113.6" y="43">1k</text>
<text x="127.6" y="47.1">2N2222</text>
<text x="158.1" y="44.5">A0</text>
<text x="158.1" y="47.1">A2</text>
<text x="56.5" y="49.6">ENC_CLK</text>
<text x="56.5" y="52.1">ENC_SW</text>
<text x="158.1" y="52.1">D11</text>
<text x="158.1" y="49.6">A3</text>
<text x="103.8" y="56">+5V</text>
<text x="122.6" y="57.2">GND</text>
<text x="158.1" y="54.7">D12</text>
<text x="241.9" y="57.2">GND</text>
<text x="103.5" y="61.8">10k</text>
<text x="173.3" y="62.3">GND</text>
<text x="239.4" y="61.9">OLED_PIN1</text>
<text x="89.5" y="66.1">SW2</text>
<text x="103.7" y="68.1">R12</text>
<text x="252.1" y="67.4">+5V</text>
<text x="43.8" y="72.5">GND</text>
<text x="56.5" y="77.5">ENC_CLK</text>
<text x="104.8" y="72.5">START/STOP</text>
<text x="239.4" y="74.6">OLED_PIN2</text>
<text x="56.5" y="80.1">ENC_DT</text>
<text x="56.5" y="82.6">ENC_SW</text>
<text x="81.9" y="80.1">GND</text>
<text x="234.3" y="82.6">GND</text>
<text x="55.8" y="88.5">+5V</text>
<text x="42.1" y="90.9">CN2</text>
<text x="51.5" y="92.8">GND</text>
<text x="84.1" y="92">RELAY</text>
<text x="104.8" y="90.2">GND</text>
<text x="107.3" y="95.3">ENC_DT</text>
<text x="171.4" y="94.6">+5V</text>
<text x="178.4" y="92.8">GND</text>
<text x="63.9" y="101.4">4k7</text>
<text x="107.3" y="97.9">ENC_CLK</text>
<text x="107.3" y="100.4">ENC_SW</text>
<text x="168.3" y="100.4">SCL</text>
<text x="206.9" y="99.6">TMP_SENSOR</text>
<text x="234" y="97.3">C1</text>
<text x="63.4" y="106.2">R10</text>
<text x="79.4" y="102.6">RED_LED</text>
<text x="107.3" y="102.9">RELAY</text>
<text x="107.3" y="105.5">POSITION</text>
<text x="168.3" y="102.9">SDA</text>
<text x="181" y="105.5">A3</text>
<text x="215" y="105.7" transform="rotate(-90 215 105.7)">4k7</text>
<text x="219.8" y="104.9" transform="rotate(-90 219.8 104.9)">R4</text>
<text x="232.8" y="104.9">10uF</text>
<text x="241.9" y="105.5">GND</text>
<text x="107.3" y="108">BUZZER</text>
<text x="107.3" y="110.6">BLUE_LED</text>
<text x="107.3" y="113.1">GREEN_LED_PIN</text>
<text x="168.3" y="110.6">TMP_SENSOR</text>
<text x="181" y="113.1">A0</text>
<text x="181" y="108">A2</text>
<text x="238.6" y="111.7">CN5</text>
<text x="77.5" y="114.9">RED_LED_PIN</text>
<text x="107.3" y="115.6">START/STOP</text>
<text x="107.3" y="118.2">D11</text>
<text x="209.5" y="119.9">+5V</text>
<text x="69" y="124.3">4k7</text>
<text x="74.2" y="125">BLUE_LED</text>
<text x="107.3" y="120.7">D12</text>
<text x="168.3" y="120.7">RED_LED_PIN</text>
<text x="188.6" y="120.7">+3V3</text>
<text x="224.1" y="120.7">GND</text>
<text x="44.7" y="129">CN7</text>
<text x="68.6" y="129.1">R11</text>
<text x="135.3" y="128.3">ARDUINO_NANO</text>
<text x="58.8" y="133.4">GND</text>
<text x="74.3" y="135.9">+5V</text>
<text x="196.8" y="137.7">+5V</text>
<text x="211.2" y="137">10k</text>
<text x="115.8" y="139.1">CN3</text>
<text x="126.9" y="139.2">+5V</text>
<text x="153" y="141">SDA</text>
<text x="153" y="143.6">SCL</text>
<text x="162.4" y="139.6">CN6</text>
<text x="205.2" y="141.8">R5-PU</text>
<text x="59.7" y="144.3">R9</text>
<text x="60.3" y="149.4">10k</text>
<text x="76.8" y="145.7">GREEN_LED</text>
<text x="127.3" y="145.3">RELAY</text>
<text x="189.3" y="145.3">POSITION</text>
<text x="238.6" y="144.7">CN4</text>
<text x="76.4" y="153">GREEN_LED_PIN</text>
<text x="122.6" y="153.7">GND</text>
<text x="146" y="150.4">+5V</text>
<text x="155.6" y="153.7">GND</text>
<text x="195.2" y="155.9">100nF</text>
<text x="200.3" y="150.8">C3</text>
<text x="215" y="155" transform="rotate(-90 215 155)">R8-PD</text>
<text x="219.8" y="155" transform="rotate(-90 219.8 155)">10k</text>
<text x="230.7" y="155">+5V</text>
<text x="201.3" y="161.3">GND</text>
<text x="214" y="161.3">GND</text>
<text x="224.1" y="161.3">GND</text>
<text x="33.5" y="167.3">X1-2</text>
<text x="50.2" y="165">F1</text>
<text x="69.5" y="165.5">CX1</text>
<text x="83.2" y="167.4">L1</text>
<text x="26.3" y="172.1">~230V</text>
<text x="50.2" y="169.3">500mA</text>
<text x="58.4" y="172">R6</text>
<text x="72.3" y="173.4">100n</text>
<text x="132" y="168.1">100nF</text>
<text x="136" y="171.1">C4</text>
<text x="147.6" y="168.2">220uF</text>
<text x="33.5" y="177.5">X1-1</text>
<text x="58.3" y="179.9">10D561K</text>
<text x="83.2" y="177.1">10mH</text>
<text x="143.6" y="176.3">C2</text>
<text x="155.6" y="174">GND</text>
<text x="158.7" y="183.4">+5V</text>
</g>
<g font-size="2.1" fill="#808080">
<text x="110.8" y="34">+</text>
<text x="115.3" y="34">-</text>
<text x="186" y="37.7">IO-1</text>
<text x="186" y="40.2">IO-2</text>
<text x="217.3" y="41.8" transform="rotate(-90 217.3 41.8)">C</text>
<text x="219.8" y="41.8" transform="rotate(-90 219.8 41.8)">A</text>
<text x="222.4" y="41.8" transform="rotate(-90 222.4 41.8)">L</text>
<text x="224.9" y="41.5" transform="rotate(-90 224.9 41.5)">D</text>
<text x="186" y="42.8">IO-3</text>
<text x="186" y="45.3">IO-4</text>
<text x="186" y="47.8">IO-5</text>
<text x="217.3" y="44.7" transform="rotate(-90 217.3 44.7)">VC</text>
<text x="219.8" y="44.7" transform="rotate(-90 219.8 44.7)">SD</text>
<text x="222.4" y="44.7" transform="rotate(-90 222.4 44.7)">SC</text>
<text x="224.9" y="44.7" transform="rotate(-90 224.9 44.7)">GN</text>
<text x="186" y="50.4">IO-6</text>
<text x="186" y="52.9">IO-7</text>
<text x="216.2" y="53.9" transform="rotate(-90 216.2 53.9)">VCC</text>
<text x="218.7" y="53.8" transform="rotate(-90 218.7 53.8)">SDA</text>
<text x="221.2" y="53.6" transform="rotate(-90 221.2 53.6)">SCL</text>
<text x="186" y="55.4">IO-8</text>
<text x="223.8" y="54.2" transform="rotate(-90 223.8 54.2)">GND</text>
<text x="236.5" y="59.4" transform="rotate(-90 236.5 59.4)">1</text>
<text x="232.8" y="62">2</text>
<text x="236.5" y="69.6" transform="rotate(-90 236.5 69.6)">1</text>
<text x="236.5" y="66.4" transform="rotate(-90 236.5 66.4)">3</text>
<text x="88" y="72.1">3</text>
<text x="88" y="74.6">4</text>
<text x="95" y="72.1">1</text>
<text x="95" y="74.6">2</text>
<text x="232.8" y="72.1">2</text>
<text x="236.5" y="76.5" transform="rotate(-90 236.5 76.5)">3</text>
<text x="33.8" y="83.4">ENCODER-3</text>
<text x="33.8" y="80.8">ENCODER-4</text>
<text x="33.8" y="78.3">ENCODER-5</text>
<text x="33.8" y="88.5">ENCODER-1</text>
<text x="33.8" y="85.9">ENCODER-2</text>
<text x="125.5" y="84.8">16</text>
<text x="125.5" y="87.3">17</text>
<text x="125.5" y="89.9">18</text>
<text x="132.5" y="85.9">TX1</text>
<text x="132.5" y="88.5">RX0</text>
<text x="153.6" y="88.5">GND</text>
<text x="154.8" y="85.9">VIN</text>
<text x="163" y="89.9">13</text>
<text x="163" y="87.3">14</text>
<text x="163" y="84.8">15</text>
<text x="125.5" y="92.4">19</text>
<text x="125.5" y="95">20</text>
<text x="132.5" y="91">RESET</text>
<text x="132.5" y="93.5">GND</text>
<text x="151.2" y="91">RESET</text>
<text x="155.7" y="93.5">5V</text>
<text x="163" y="95">11</text>
<text x="163" y="92.4">12</text>
<text x="76.5" y="100" transform="rotate(-90 76.5 100)">1</text>
<text x="125.5" y="97.5">21</text>
<text x="125.5" y="100">22</text>
<text x="132.5" y="96.1">D2</text>
<text x="132.5" y="98.6">D3</text>
<text x="132.5" y="101.2">D4</text>
<text x="155.7" y="101.2">A5</text>
<text x="155.7" y="98.6">A6</text>
<text x="155.7" y="96.1">A7</text>
<text x="163" y="100">9</text>
<text x="163" y="97.5">10</text>
<text x="72.8" y="102.6">2</text>
<text x="76.5" y="107" transform="rotate(-90 76.5 107)">3</text>
<text x="125.5" y="102.6">23</text>
<text x="125.5" y="105.1">24</text>
<text x="125.5" y="107.7">25</text>
<text x="132.5" y="103.7">D5</text>
<text x="132.5" y="106.2">D6</text>
<text x="155.7" y="106.2">A3</text>
<text x="155.7" y="103.7">A4</text>
<text x="163" y="107.7">6</text>
<text x="163" y="105.1">7</text>
<text x="163" y="102.6">8</text>
<text x="125.5" y="110.2">26</text>
<text x="125.5" y="112.7">27</text>
<text x="132.5" y="108.8">D7</text>
<text x="132.5" y="111.3">D8</text>
<text x="132.5" y="113.9">D9</text>
<text x="155.7" y="113.9">A0</text>
<text x="155.7" y="111.3">A1</text>
<text x="155.7" y="108.8">A2</text>
<text x="163" y="112.7">4</text>
<text x="163" y="110.2">5</text>
<text x="241.9" y="113.9">TEMP_SENSOR-1</text>
<text x="34.5" y="118.9">RGB_LED-4</text>
<text x="125.5" y="115.3">28</text>
<text x="125.5" y="117.8">29</text>
<text x="132.5" y="116.4">D10</text>
<text x="132.5" y="118.9">D11</text>
<text x="152.6" y="116.4">AREF</text>
<text x="154.5" y="118.9">3V3</text>
<text x="163" y="117.8">2</text>
<text x="163" y="115.3">3</text>
<text x="241.9" y="116.4">TEMP_SENSOR-2</text>
<text x="34.5" y="124">RGB_LED-2</text>
<text x="34.5" y="121.5">RGB_LED-3</text>
<text x="125.5" y="120.4">30</text>
<text x="132.5" y="121.5">D12</text>
<text x="154.4" y="121.5">D13</text>
<text x="163" y="120.4">1</text>
<text x="34.5" y="126.6">RGB_LED-1</text>
<text x="74" y="143.2" transform="rotate(-90 74 143.2)">1</text>
<text x="108.9" y="141.8">RELAY-3</text>
<text x="165.7" y="141.8">I2C-4</text>
<text x="70.2" y="145.7">2</text>
<text x="108.9" y="146.9">RELAY-1</text>
<text x="108.9" y="144.3">RELAY-2</text>
<text x="165.7" y="149.4">I2C-1</text>
<text x="165.7" y="146.9">I2C-2</text>
<text x="165.7" y="144.3">I2C-3</text>
<text x="241.9" y="146.9">POSITION_SENSOR-1</text>
<text x="241.9" y="149.4">POSITION_SENSOR-2</text>
<text x="74" y="150.2" transform="rotate(-90 74 150.2)">3</text>
<text x="241.9" y="151.9">POSITION_SENSOR-3</text>
<text x="80.9" y="168.6">1</text>
<text x="80.9" y="173.7">3</text>
<text x="91.9" y="168.6">2</text>
<text x="91.9" y="173.7">4</text>
<text x="98.7" y="168.6">P$1</text>
<text x="98.7" y="173.7">P$2</text>
<text x="107.1" y="169.7">AC</text>
<text x="113.9" y="169.7">VO-</text>
<text x="122.4" y="168.6">-VO</text>
<text x="122.4" y="173.7">+VO</text>
<text x="107.1" y="174.8">AC+</text>
<text x="113.3" y="174.8">VO+</text>
</g>
<g font-size="1.8" fill="#808080">
<text x="34.9" y="62.3" transform="rotate(-90 34.9 62.3)">SW1</text>
<text x="45.1" y="62.3" transform="rotate(-90 45.1 62.3)">EC12E_SW</text>
<text x="51.5" y="64.8" transform="rotate(-90 51.5 64.8)">SW1</text>
<text x="56.5" y="64.8" transform="rotate(-90 56.5 64.8)">EC12E_SW</text>
</g>
<g font-size="1.8" fill="#c90d0c">
<text x="232.9" y="102.3">+</text>
<text x="149.8" y="175.5" transform="rotate(-90 149.8 175.5)">+</text>
</g>
</svg>
